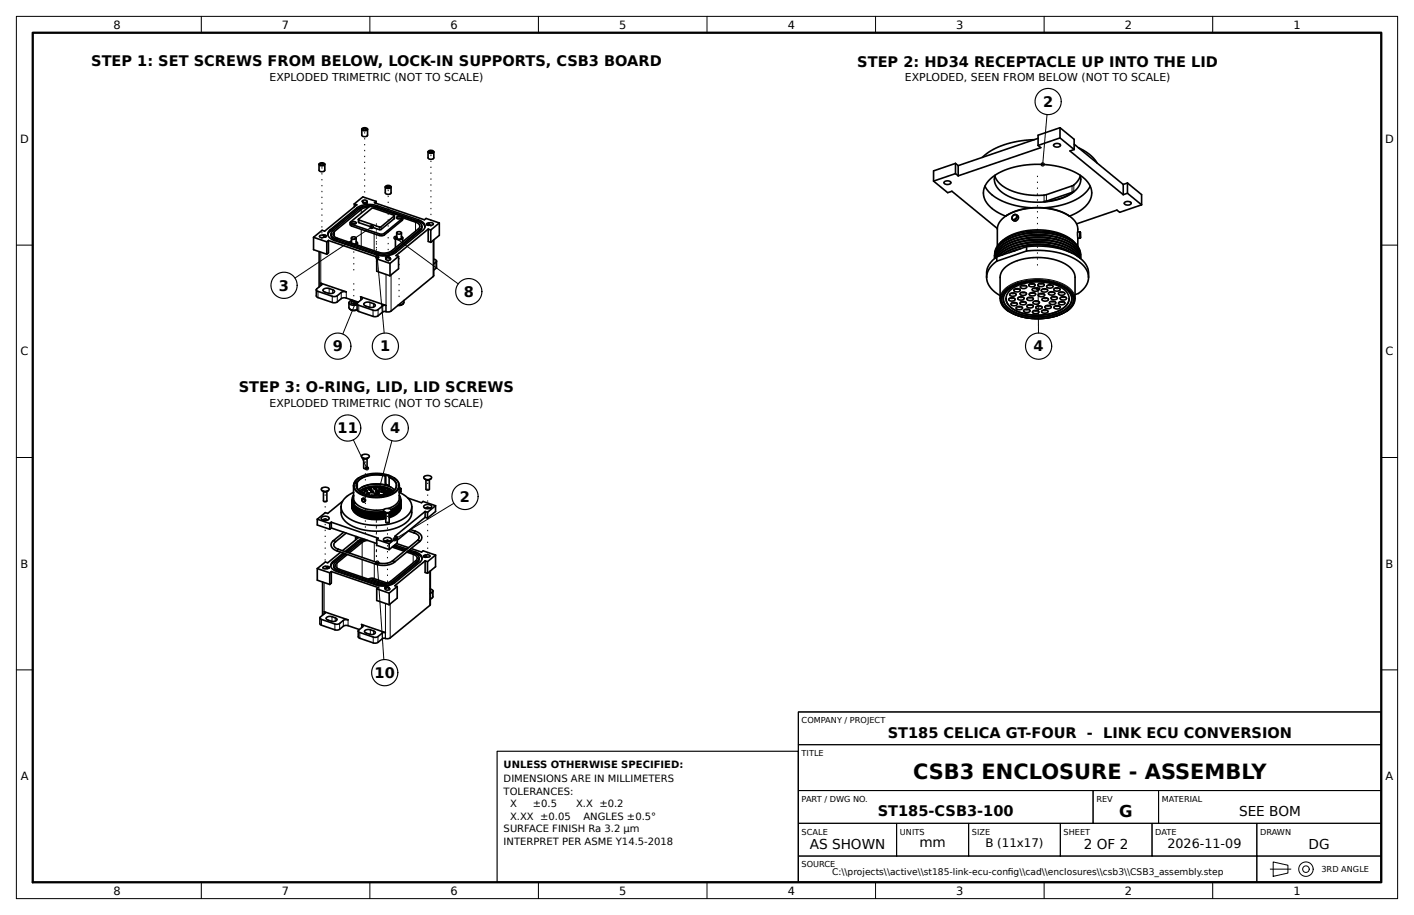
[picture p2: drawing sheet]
<svg xmlns="http://www.w3.org/2000/svg" width="432mm" height="279mm" viewBox="0 0 432 279" stroke-linecap="round" stroke-linejoin="round" font-family="sans-serif">
<g fill="none" stroke="#000" stroke-width=".5">
<path d="M110.5 39.5a1.06 1.06 0 0 0 1.7 0M110.5 39.5a1.06 1.06 0 0 1 1.7 0M110.5 39.5v1.8a1.06 1.06 0 0 0 1.7 0v-1.8M110.9 39.4a.41 .41 0 0 1 .5-.3 .41 .41 0 0 1 .3 .5l-.6 .1zM323.7 39l4.3 3.5v3.2M323.7 39l-6.7 2.3v3.1M323.7 39v3.1M97.4 50.2a1.06 1.06 0 0 0 1.8 0M97.4 50.2a1.06 1.06 0 0 1 1.8 0M97.4 50.2v1.8a1.06 1.06 0 0 0 1.8 0v-1.8M97.9 50.1a.41 .41 0 0 1 .5-.3 .41 .41 0 0 1 .2 .5l-.6 .1zM117.7 57.1a1.06 1.06 0 0 0 1.7 0"/>
<path d="M117.7 57.1a1.06 1.06 0 0 1 1.7 0M117.7 57.1v1.8a1.06 1.06 0 0 0 1.7 0v-1.8M118.1 57a.41 .41 0 0 1 .5-.2 .41 .41 0 0 1 .3 .4l-.6 .1zM130.7 46.4a1.06 1.06 0 0 0 1.8 0M130.7 46.4a1.06 1.06 0 0 1 1.8 0M130.7 46.4v1.8a1.06 1.06 0 0 0 1.8 0v-1.8M131.2 46.3a.41 .41 0 0 1 .5-.3 .41 .41 0 0 1 .2 .5l-.6 .1zM285.1 55.3l4.3 3.5 1.3-.4 13.9 11.4M288.4 55.5a1.23 1.23 0 0 1 2 .4 1.25 1.25 0 0 1-2.1-.2zM291.8 49.9l-6.7 2.3v3.1M291.8 49.9l.8 .7M291.8 53l-6.7 2.3"/>
<path d="M291.8 53l.8 .7M291.8 49.9v3.1M292.6 50.6v3.1M300.8 56.8a11.8 11.8 0 0 0 8.1 5.6l3.4 .8 2.7 .3M303.8 53.7a9.6 9.6 0 0 0 7.4 5.3l3.8 .6 4.2-.1 8.7-3a5.7 5.7 0 0 0 2-2.8M303.9 53.5a4.9 4.9 0 0 0 2.7 5.7 21.5 21.5 0 0 0 20.9-.3 4.8 4.8 0 0 0 2.3-5.4M315.8 42.7a23.7 23.7 0 0 0-15.2 4.8l-.6 .6M317 42.2l-24.4 8.4M317 44.4l.8 .7-25.2 8.6M321.9 44.1a1.23 1.23 0 0 1 1.9 .4 1.25 1.25 0 0 1-2.1-.2zM323.7 42.1l-6.7 2.3M323.7 42.1l4.3 3.6"/>
<path d="M328 44l15 12.3M328 45.7l-1.3 .4 16.3 13.3M329.3 45.1a12.3 12.3 0 0 1 5.7 4.7M332.9 56.8a13.3 13.3 0 0 1-9.3 6l-4.9 .7M343 56.3v3.1M344.3 55.9l-1.3 .4M344.3 55.9l4.3 3.5v3.1M344.3 59l-1.3 .4M344.3 59l4.3 3.5M344.3 55.9v3.1M95.7 72.5l4.1 1.4M95.7 72.5v3.7l4.1 1.4"/>
<path d="M97.4 76.8v10.8M98.6 71.8h-.5a.44 .44 0 0 0-.5 .5 .44 .44 0 0 0 .7 .3l.6-.2M98.6 71.8h.5a.39 .39 0 0 1 .6 .3 .39 .39 0 0 1-.7 .3h-.1M98.6 71.8l.1 .1M98.7 71.9l.6-.1 .3 .3M98.7 71.9l.3 .2-.1 .3M98.9 72.4h.1M99.6 72.1h.1M99.6 72.1l-.7 .3M99.8 73.9v3.7M100.3 73.4l-.5 .5M100.3 73.4l15.2 5.2-.5 .5"/>
<path d="M100.3 73.4v3.8l-.5 .4M100.6 70.3l8.4-6.8a7 7 0 0 1 6.1-.7l12.7 4.3a1.99 1.99 0 0 1 1.7 2.8l-8.6 7.2a7 7 0 0 1-6.1 .7l-12.7-4.4a1.99 1.99 0 0 1-1.7-2.8zM107.3 72.7a.87 .87 0 0 1 1.5 0M107.3 72.7a.87 .87 0 0 0 1.5 0M107.3 73.8l-.3 .3M107.3 72.7v1.5M107.4 67.9a.79 .79 0 0 1 1.3 .3 .76 .76 0 0 1-.8 .3 .76 .76 0 0 1-.5-.6zM107.5 68.3h1.1M108.2 62.3l.8 .2-9.9 8.1-.7-.3-2.7 2.2M108.2 62.3v.9M108.8 72.7v1.6l-.5 .3M108.8 73.8l.3 .4"/>
<path d="M109.1 74.2l-.4 .5M109.1 74.2v.6M110.9 61.8l.1 .1M111 61.9a.65 .65 0 0 0 1.1 0M111 61.9a.62 .62 0 0 0 1 0M111 61.8v.1M112 61.7l.1 .2M112 61.7l-1 .1M112 61.7a.67 .67 0 0 0-.6-.6 .67 .67 0 0 0-.7 .5l.2 .2M112 61.7l.1 .1a.65 .65 0 0 1-.6 .4 .65 .65 0 0 1-.6-.4M112 61.7h.1M112.5 63.3l.7-.3 .9 .1 13.1 4.4a1.95 1.95 0 0 1 1.6 1.6"/>
<path d="M112.5 63.3l-5.6 4.7M112.5 63.3l-2 .5-8.3 6.8a1.18 1.18 0 0 0-.4 1.4 1.18 1.18 0 0 0 1.2 .7l12.6 4.3a4.6 4.6 0 0 0 4-.4l8.1-6.7a1.18 1.18 0 0 0 .4-1.3 1.18 1.18 0 0 0-1.2-.8l-3.9-1.3M114.6 63.2a5.6 5.6 0 0 0-4.8 .6l-8.2 6.7-.5 1M114.9 61.5l-.5 .4 15.2 5.2 .5-.4 4.1 1.4M114.9 61.5l-4.1-1.4-2.6 2.2M114.9 61.5v.6M115 79.1l4.1 1.3M115 79.1v3.7l4.1 1.4M117.8 78.7a.65 .65 0 0 1 1.1 0M117.8 78.7l.1 .2M117.9 78.7v.2M117.9 78.9h.1"/>
<path d="M118.9 78.7l-1 .2M118.9 78.7l.1 .1M119 78.8a.6 .6 0 0 0-.6-.4 .6 .6 0 0 0-.6 .5h.1M119 78.8a.42 .42 0 0 1 .2 .6 .42 .42 0 0 1-.6 .1l-.7-.2v-.4M120.4 65.9v.9l-4.3 3.4-6.5-2.2-.1-1M120.4 65.9l-4.3 3.4-6.6-2.3M120.4 65.9l-6.6-2.4-4.3 3.5M120.8 72.6a1.34 1.34 0 0 0 2.2 0M120.8 72.6v3M121.1 71.1a.87 .87 0 0 1 1.5 0M121.1 71.1a.87 .87 0 0 0 1.5 0M121.1 71.1v1.5a.87 .87 0 0 0 1.5 0v-1.5"/>
<path d="M121.1 72.2l-.3 .4M121.2 66.3a.79 .79 0 0 1 1.3 .3 .76 .76 0 0 1-.7 .3 .76 .76 0 0 1-.6-.6zM121.3 66.7h1.1M121.7 78.3l-2.6 2.1M121.7 78.3v3.8l-2.6 2.1M122.5 66l.5 .5M122.6 72.2l.4 .4M123 66.5l-.2 .8-5.4 4.4-.7 .3-.9-.1-8.5-2.9-.3-.3-.1-.7M123 66.5l-5.6 4.7-.7 .3-.9-.1-8.4-2.9-.5-.5M123 72.6v1.2M128.8 69.1l-.5 1-8.2 6.7a5.6 5.6 0 0 1-4.8 .5l-12.6-4.3a1.95 1.95 0 0 1-1.6-1.5M128.8 69.1v.7l-.4 .6-8.3 6.8a5.6 5.6 0 0 1-4.8 .5l-12.6-4.3a1.95 1.95 0 0 1-1.6-1.5v-.4"/>
<path d="M129.8 69.3a2.71 2.71 0 0 0-2-1.8l-12.7-4.3a7.2 7.2 0 0 0-6.1 .7l-8.2 6.7-.7 1.1M130.3 68.5l.3 .3 .6-.1M130.3 68.5l.3 .2h.6M130.3 68.5h.1M130.8 70l-9.9 8 .8 .3M130.8 70l.7 .2M130.8 70v3.7l.7 .3M131 68.2l-.7 .3M131 68.2l-.1 .3 .3 .2M131 68.1a.39 .39 0 0 0-.6 .1 .39 .39 0 0 0 .1 .5h.8M131 68.1a.66 .66 0 0 1 .8-.2 .66 .66 0 0 1 .4 .7l-.9 .1M131 68.1v.1"/>
<path d="M131.2 68.7h.1M131.3 68.7h-.1M131.5 70.2v3.8M132.5 73.3l-.1 11-13 10.7-.7 .2h-.8M132.5 79.1l.6 .3 .2 .3M133.3 79.7v2l-.8 .8M133.3 79.7l-.8 .9M134.2 68.1l-2.7 2.1M134.2 68.1v3.8l-2.7 2.1M303.7 78.2v.3M303.7 78v.1M303.7 78v.2"/>
<path d="M303.8 78.9a8.7 8.7 0 0 1 6.5-5.3 21.4 21.4 0 0 1 17.3 1.8l1.6 1.7 .8 1.8a6.9 6.9 0 0 0-5.3-5.2 21.5 21.5 0 0 0-18.6 1.8l-1.7 1.8-.6 1.6M304.1 78.7a11.4 11.4 0 0 1 8.7-5.2 20 20 0 0 1 15.3 2.8l1 1.1 .7 1.4M304.2 78.6a12.7 12.7 0 0 1 9.8-5.1 18.4 18.4 0 0 1 14.4 3.4l1.3 1.8M304.4 78.4a6.3 6.3 0 0 0-3.1 5v1.3M304.4 79.8a6.3 6.3 0 0 0-3.1 4.9M304.4 78.4v1.4M304.7 78.3a12.7 12.7 0 0 1 8.5-4.1 19 19 0 0 1 15 3l1.1 1.2M305.7 73.9a5 5 0 0 0-1.9 3.7M307.1 66a9.6 9.6 0 0 1-6.7-6.1 6.7 6.7 0 0 1 4.2-6.9 27.4 27.4 0 0 1 25 .4 6.2 6.2 0 0 1 3.6 6.8 8.5 8.5 0 0 1-5.1 5.1l-1.5 .7M307.2 65.9a19.6 19.6 0 0 1 19.3 0M307.2 65.9a20.1 20.1 0 0 1 19.3 0M307.2 65.9a5.1 5.1 0 0 0-2.6 4.1v5.1"/>
<path d="M309.4 65.8a.64 .64 0 0 1 1-.1 .64 .64 0 0 1-.3 1.1 .64 .64 0 0 1-1 0 .64 .64 0 0 1 .3-1zM310.2 76.5l-.9 .2M310.4 65.6l.4 .3a1.03 1.03 0 0 1-.1 1.2 1.03 1.03 0 0 1-1.1 .3l-.4-.3M310.4 65.6a1.03 1.03 0 0 1 0 1.2 1.03 1.03 0 0 1-1.2 .3M310.4 65.6a1.03 1.03 0 0 0-1.1 .3 1.03 1.03 0 0 0-.1 1.2M311.8 75.9l-3.6 1.2M313.5 75.3a23.1 23.1 0 0 1 16.5 3.7 6.1 6.1 0 0 1 2.4 5.7M313.5 76.6a23.1 23.1 0 0 1 16.5 3.7 5.8 5.8 0 0 1 2.4 4.4M313.5 75.3l-9.1 3.1M313.5 76.6l-9.1 3.2M313.5 75.3v1.3M318.8 61.6l9.1-3.1a16.9 16.9 0 0 1-9.1 3.1z"/>
<path d="M320.7 74.9a23.4 23.4 0 0 0-7.3 0M320.7 71.9a23.4 23.4 0 0 0-7.3 0M320.7 71.2a23.4 23.4 0 0 0-7.3 0M320.7 73.4a23.4 23.4 0 0 0-7.3 0M320.7 74.1a23.4 23.4 0 0 0-7.3 0M320.7 72.6a23.4 23.4 0 0 0-7.3 .1M326.4 76.9a21.4 21.4 0 0 0-20.3 .9M326.5 65.9a5.1 5.1 0 0 1 2.6 4.9M327.5 77.3a21.1 21.1 0 0 0-21.3 .3l-.5 .4M327.8 73.7l1.4 1.7M327.8 73.7a20.1 20.1 0 0 0-16.6-2.5 13.9 13.9 0 0 0-5.5 2.7M327.8 73.7a18.3 18.3 0 0 0-15.5-3 13.2 13.2 0 0 0-6.6 3.2"/>
<path d="M329 78.2a12.1 12.1 0 0 0-8.2-3.9 19.5 19.5 0 0 0-15.3 3.3l-.6 .7M329.1 70.8v2M329.1 72.8v2.5M329.8 70.8v1.9M329.8 70.8h.1M329.8 70.8h-.7M329.8 70.8l.1 .1M329.8 72.7l-.7 .1M329.8 72.7h.1M329.9 70.9l.1 1.7M330 72.6l-.2 .1M330 77.9a6.5 6.5 0 0 0-4.8-5.3 21.7 21.7 0 0 0-18.9 1.4l-1 .9a4.8 4.8 0 0 0-1.6 3.3"/>
<path d="M330 78.6a5.6 5.6 0 0 0-3.7-4.7 21.6 21.6 0 0 0-19.9 .8 5.3 5.3 0 0 0-2.7 4.1M330 78.6a5.4 5.4 0 0 0-3.7-4.9 21.5 21.5 0 0 0-20 .9 5.1 5.1 0 0 0-2.6 4.3M330 77.9a6.1 6.1 0 0 0-4.3-5.3 21.6 21.6 0 0 0-19.4 1.2l-1 .9a4.8 4.8 0 0 0-1.6 3.3M330 77.9v.2M330 78.6v.3M343.4 61.8a1.23 1.23 0 0 1 2 .4 1.25 1.25 0 0 1-2.1-.2zM348.6 62.5l-6.7 2.3-.8-.6-12.3 4.2M96.6 88.5v1.9l.2 .3 4.7 1.7 1.2-.1 1.6-1.2 .8-.2 4.3 1.4M98 86.5l7.7 2.6h-1.2l-1.6 1.3-.8 .2-5-1.6-.5-.6 1.6-1.4 .1-.3zM98.8 88.3l1.1-.3 1.7 .5a.59 .59 0 0 1 .5 .7 .59 .59 0 0 1-.7 .4h-1l-1.4-.5-.4-.4zM106.6 92.4v1.6l.3 .4M106.6 92.4a1.76 1.76 0 0 0 2.4 .6"/>
<path d="M106.9 94.4a2.46 2.46 0 0 0 2.1 .1l-1 .4zM107.3 92.2v.5M107.7 91.7l-.8 .3-.3 .4M108.1 92l.7 .2v.5l-.8 .2-.7-.2v-.5M108.1 92l-.8 .2M108.1 92v.9M109 92.7v1.9l.3 .4 4.6 1.6h1.3l1.8-1.4h.9M110.1 90.6l7.8 2.7h-.9l-1.6 1.3-.9 .2-4.9-1.6-.5-.2v-.4l1.5-1.4zM111.3 92.6l1.1-.4 1.6 .5a.59 .59 0 0 1 .6 .7 .59 .59 0 0 1-.8 .5l-.9-.1-1.5-.5-.3-.3zM117.9 95.2h.1M119.1 80.4v3.8M123 92.8l-1.3 .3"/>
<path d="M123 92.8l-.7 .4-.8 .1M123.3 91.8v.7l-.3 .3M301.3 84.7a6.9 6.9 0 0 0 4.1 5.6M306.4 91.3a5.8 5.8 0 0 1 4.8-4.6 16.7 16.7 0 0 1 14.6 1.9 3.7 3.7 0 0 1 1.5 2.7M306.4 91.3a5.6 5.6 0 0 0 4.3 4.4 16.9 16.9 0 0 0 15-1.6 4 4 0 0 0 1.6-2.8M307.2 91.2a5.4 5.4 0 0 0 4.5 4.3 17.2 17.2 0 0 0 10.4 0M307.2 91.2a5.4 5.4 0 0 1 4.4-4.3 15.3 15.3 0 0 1 13.5 1.7 3.4 3.4 0 0 1-.8 5.8l-2.2 1.1M307.2 91.2a5.4 5.4 0 0 0 4.5 4.2 17.2 17.2 0 0 0 10.4 0M308 95.1a4.8 4.8 0 0 1-2.6-4v-6.4a6 6 0 0 1 4.7-4.9 18.7 18.7 0 0 1 16.2 1.5 4.2 4.2 0 0 1 2 3.4v6.4a4.8 4.8 0 0 1-2.6 4M308.1 91.2a1.07 1.07 0 0 1 1.8 .4 1.07 1.07 0 0 1-1.8-.3zM308.4 89.7a1.07 1.07 0 0 1 1.8 .4 1.07 1.07 0 0 1-1.8-.3zM308.8 92.6a1.07 1.07 0 0 1 1.8 .4 1.07 1.07 0 0 1-1.8-.3z"/>
<path d="M309.7 88.4a1.07 1.07 0 0 1 1.8 .4 1.07 1.07 0 0 1-1.9-.3zM310.4 93.8a1.07 1.07 0 0 1 1.8 .4 1.07 1.07 0 0 1-1.9-.3zM310.9 90.9a1.07 1.07 0 0 1 1.8 .4 1.07 1.07 0 0 1-1.9-.3zM311.6 92.3a1.07 1.07 0 0 1 1.8 .4 1.07 1.07 0 0 1-1.9-.3zM311.6 89.5a1.07 1.07 0 0 1 1.8 .4 1.07 1.07 0 0 1-1.9-.4zM311.7 87.4a1.07 1.07 0 0 1 1.8 .4 1.07 1.07 0 0 1-1.9-.3zM312.7 94.7a1.07 1.07 0 0 1 1.8 .4 1.07 1.07 0 0 1-1.9-.4zM313.7 93.3a1.07 1.07 0 0 1 1.8 .4 1.07 1.07 0 0 1-1.9-.3zM313.7 91a1.07 1.07 0 0 1 1.8 .4 1.07 1.07 0 0 1-1.9-.3zM314.3 86.8a1.07 1.07 0 0 1 1.8 .4 1.07 1.07 0 0 1-1.9-.3zM314.4 89.6a1.07 1.07 0 0 1 1.8 .4 1.07 1.07 0 0 1-1.8-.3zM315.3 88.2a1.07 1.07 0 0 1 1.8 .4 1.07 1.07 0 0 1-1.8-.3z"/>
<path d="M315.4 95a1.07 1.07 0 0 1 1.8 .4 1.07 1.07 0 0 1-1.9-.3zM315.6 92.1a1.07 1.07 0 0 1 1.8 .4 1.07 1.07 0 0 1-1.9-.3zM316.4 93.7a1.07 1.07 0 0 1 1.8 .4 1.07 1.07 0 0 1-1.9-.4zM317.1 86.8a1.07 1.07 0 0 1 1.8 .4 1.07 1.07 0 0 1-1.9-.4zM317.2 89.8a1.07 1.07 0 0 1 1.8 .5 1.07 1.07 0 0 1-1.9-.4zM318.1 88.4a1.07 1.07 0 0 1 1.8 .4 1.07 1.07 0 0 1-1.9-.3zM318.2 94.9a1.07 1.07 0 0 1 1.8 .4 1.07 1.07 0 0 1-1.9-.3zM318.3 91.2a1.07 1.07 0 0 1 1.8 .4 1.07 1.07 0 0 1-1.9-.3zM319.2 93.5a1.07 1.07 0 0 1 1.8 .4 1.07 1.07 0 0 1-1.9-.3zM319.7 87.2a1.07 1.07 0 0 1 1.8 .4 1.07 1.07 0 0 1-1.8-.3zM320.3 89.4a1.07 1.07 0 0 1 1.8 .4 1.07 1.07 0 0 1-1.9-.4zM320.6 92.2a1.07 1.07 0 0 1 1.8 .4 1.07 1.07 0 0 1-1.9-.3z"/>
<path d="M321 90.8a1.07 1.07 0 0 1 1.8 .4 1.07 1.07 0 0 1-1.8-.3zM321.9 88.2a1.07 1.07 0 0 1 1.8 .4 1.07 1.07 0 0 1-1.9-.4zM322 93.6a1.07 1.07 0 0 1 1.8 .4 1.07 1.07 0 0 1-1.9-.3zM323.3 89.4a1.07 1.07 0 0 1 1.8 .4 1.07 1.07 0 0 1-1.8-.3zM323.4 92.3a1.07 1.07 0 0 1 1.8 .4 1.07 1.07 0 0 1-1.9-.3zM323.8 90.9a1.07 1.07 0 0 1 1.8 .4 1.07 1.07 0 0 1-1.8-.4zM332.4 84.7a6.3 6.3 0 0 1-3.1 4.9l-1 .4M110.6 139.7l1 .5 .9-.5M110.6 139.7a.56 .56 0 0 1-.1-.7 .56 .56 0 0 1 .6-.3 1.1 1.1 0 0 1 1.7 .7l-.3 .3M110.6 139.7a1.96 1.96 0 0 0 1.9 0M96.9 158.5v1.8l3.8 1.3M96.9 158.5l3.8 1.3"/>
<path d="M98.2 158a1.47 1.47 0 0 1 2.3 .4 1.45 1.45 0 0 1-2.4-.2zM98.4 149.8l.9 .5 .9-.5M98.4 149.8a.56 .56 0 0 1-.2-.7 .56 .56 0 0 1 .6-.3 1.1 1.1 0 0 1 1.7 .7l-.3 .3M98.4 149.8a1.96 1.96 0 0 0 1.8 0M98.7 158.8a.73 .73 0 0 1 1.2 0M98.7 158.8h.1M98.8 150.1v2.8a.63 .63 0 0 0 1 0v-2.8M99.9 158.8h.1M100.7 159.8v1.8M101.2 159.5v1.7M101.2 159.5l14.3 4.8-.5 .4M101.2 159.5l-.5 .3"/>
<path d="M104.2 154.7a6 6 0 0 0 4.8 4.8 17.3 17.3 0 0 0 15.2-1.9l1.2-1.5 .3-1.4M104.2 154.7v1.8a6 6 0 0 0 4.8 4.7 17.3 17.3 0 0 0 15.2-1.8l.9-1 .5-1.1 .1-2.6M104.6 153.1l-4.5 3.7-.8-.3-2.4 2M107.5 155v.2M107.5 153.3a4.2 4.2 0 0 0 3.7 3.3l3.5 .5 3.1-.3M107.5 154.2a4.2 4.2 0 0 0 3.7 3.4l3.5 .5 3.1-.4M107.5 153.7a4.2 4.2 0 0 0 3.7 3.3l3.5 .5 3.1-.3M107.5 153.3a3.9 3.9 0 0 0 3.3 3.3 13.4 13.4 0 0 0 7 .3M107.5 152.9a4.2 4.2 0 0 0 3.6 3.4l3.5 .5 3.1-.3M107.5 154.6a3.9 3.9 0 0 0 3.3 3.3 13.4 13.4 0 0 0 7 .3M107.5 153.8a3.9 3.9 0 0 0 3.3 3.2 13.4 13.4 0 0 0 7 .3M107.5 154.2h.1"/>
<path d="M107.5 154.3a3.8 3.8 0 0 0 3.4 3.7 13.3 13.3 0 0 0 6.9 .4M107.5 154.4a3.8 3.8 0 0 0 3.3 3.4 13.4 13.4 0 0 0 7 .3M107.5 154a3.8 3.8 0 0 0 3.3 3.3 13.4 13.4 0 0 0 7 .3M107.5 153.1v.2M107.5 154.8v.2M107.5 152.6a3.7 3.7 0 0 0 3.2 3.4 13.3 13.3 0 0 0 6.9 .4M107.8 152.5l.6 1.3M107.9 150.4h.1a5.4 5.4 0 0 0-3.8 4.3M108 148.3a4.6 4.6 0 0 0 4.3 3.4 10 10 0 0 0 9.1-2l.5-1.4M108 151.4a2.23 2.23 0 0 0 .4 2.4M108 151.3a2.08 2.08 0 0 0 .4 2.5M108 151.2a2.57 2.57 0 0 0 1.3 3.8 12 12 0 0 0 7.9 1.2 13.1 13.1 0 0 1-5.1-.1"/>
<path d="M108 148.3v3.8a4.7 4.7 0 0 0 4.4 3.4l2.4 .3 2.5-.2M108.7 147.2l-.1 .4h.3M108.7 147.2v.4M108.7 147.2l.3 .1M108.9 147.6a3.2 3.2 0 0 0 3 3.4l2.1 .4a10.8 10.8 0 0 0 4.4-.5l.7-.1-.2-.1M108.9 147.6l.1 .1M109 147.7a1.99 1.99 0 0 0 1.3 2.4 8.1 8.1 0 0 1 6.4-1.2M109 147.7v1.1M109 147.3l.1 .1M109.1 147.4v1.7M109.6 145.9a11.2 11.2 0 0 1 10.7 0M109.6 145.9a2.5 2.5 0 0 0-1.5 2.4 2.5 2.5 0 0 0 1.7 2.3 10.6 10.6 0 0 0 11.3-.9 2.35 2.35 0 0 0-.8-3.8"/>
<path d="M109.6 145.9a3 3 0 0 0-1.6 2.4M110.5 148.8a10.9 10.9 0 0 1 8.9 0M110.6 152.3l.2-.1a.58 .58 0 0 1 .7 .1 .58 .58 0 0 1 0 .7l-.2 .2M110.6 152.3a.58 .58 0 0 1 .7 .2 .58 .58 0 0 1 0 .7M110.6 152.3a.6 .6 0 0 0 .4 .9M110.6 150.4v.1M110.7 150.4h.4M110.7 150.4h-.1M110.7 150.4l-.1 .1M110.7 150.5l.4-.1-.3 .2M111.1 140v2.9a.63 .63 0 0 0 1 0v-2.9M111.1 150.4l.2 .4"/>
<path d="M111.1 150.4l-.2 .2M111.3 150.8h-.1M111.3 153.2h-.3M111.4 149.8h.1M111.6 149.7h.4M111.6 149.7h-.1M111.6 149.7l-.2 .1M111.6 149.7l.4 .1zM112 149.7a.32 .32 0 0 1 .1 .5 .32 .32 0 0 1-.5 0l-.2-.4M112 149.7l-.2 .2-.3-.2M112.1 150.6v.1M112.2 150.6h.5"/>
<path d="M112.2 150.6h.1M112.2 150.6l-.1 .1M112.3 150.6h.3zM112.7 150.6a.32 .32 0 0 1 .1 .5 .32 .32 0 0 1-.5-.1l-.3-.2 .1-.1M112.7 150.6l-.2 .2-.3-.2M112.7 149.3h.1M112.9 149.2h.4M112.9 149.2h-.1M112.9 149.2l-.2 .1M112.9 149.3h.4zM113.3 150.1h.1M113.3 149.2a.32 .32 0 0 1 .1 .5 .32 .32 0 0 1-.5 0l-.2-.4"/>
<path d="M113.3 149.2l-.2 .3-.3-.3M113.4 151.3h.1M113.4 150h.5M113.4 150h.1M113.4 150l-.1 .1M113.4 151.3h.5M113.5 150l.3 .1zM113.5 151.3l.4 .1M113.5 151.3h.1M113.9 150a.32 .32 0 0 1 .1 .5 .32 .32 0 0 1-.5 0l-.2-.4M113.9 150l-.2 .2-.3-.2M113.9 151.3v.1"/>
<path d="M113.9 151.3l.1 .1M114.3 149.1h.1M114.4 150.7l-.1 .1M114.4 149h.5M114.4 149h.1M114.4 149l-.1 .1M114.5 149.1h.3zM114.5 150.7l.2 .2 .2-.2M114.5 150.7h.4M114.5 150.7l-.2 .1M114.5 150.7l.4 .1zM114.8 149.9h.1"/>
<path d="M114.9 149a.32 .32 0 0 1 .1 .5 .32 .32 0 0 1-.5 0l-.3-.2 .1-.2M114.9 149l-.2 .3-.3-.3M114.9 150.8h.1M114.9 150.7a.32 .32 0 0 1 .2 .5 .32 .32 0 0 1-.6-.1l-.2-.3M115 149.8h.4M115 149.8h.1M115 149.8l-.2 .1M115 149.8l.4 .1zM115.2 150.6v.1M115.2 150.7h.1M115.2 150.6h.1M115.2 150.7l.1 .1"/>
<path d="M115.3 150.6v.2M115.3 150.6v.1M115.3 150.6h.1M115.3 150.7h.1M115.3 150.8h.1M115.3 150.6h-.1M115.3 150.6l.1 .2M115.4 150.7h.1M115.4 150.8h.1M115.4 150.7h-.1M115.4 150.6h-.1M115.4 150.6h.1"/>
<path d="M115.4 150.6v.2M115.4 150.6h.2M115.4 149.8a.32 .32 0 0 1 .1 .5 .32 .32 0 0 1-.5 0l-.2-.2v-.2M115.4 149.8l-.1 .2-.3-.2M115.4 150.7l.1 .1M115.5 150.7h.1M115.5 150.6v.1M115.5 150.8h-.1M115.5 150.6h.1M115.6 150.5v.1M115.6 150.5l-.3 .1M115.8 149.2h.1"/>
<path d="M115.9 149.2h-.1M115.9 151.3l-.1 .1M115.9 151.3h.1M116 149.1h.4M116 149.1h.1M116 149.1l-.2 .1M116 149.1l.4 .1zM116 151.2h.5M116 151.2v.2M116 151.2l-.1 .1M116.4 150h.1M116.4 149.1l-.1 .2-.3-.2"/>
<path d="M116.4 149.1l.2 .1M116.5 151.3l-.3-.1-.1 .2M116.5 151.2l.1 .1M116.5 149l.1 .1M116.5 149l.2 .1M116.5 149h.1M116.5 149.9l.2 .2 .3-.2M116.5 149.9h.5M116.5 149.9l-.1 .1M116.6 149.1v.1M116.6 149.1h.1M116.6 149.2a.37 .37 0 0 1-.4 .4 .37 .37 0 0 1-.4-.4"/>
<path d="M116.6 149h.1M116.6 149v.2M116.6 149h-.1M116.6 149v.1M116.6 149.2h.1M116.6 149.9v.1M116.6 151.3h.1M116.6 149.1l.1 .1M116.6 149.9l.4 .1zM116.7 148.9h.1M116.7 148.9l.1 .1M116.7 149.2h.1"/>
<path d="M116.7 149h.1M116.7 149.1h.1M116.8 149h.1M116.8 148.9h.1M116.8 148.9h-.1M116.8 148.9l-.1 .3M116.8 149.2h-.1M116.8 149.1h-.1M116.8 149v.1M116.8 149.2h.1M116.8 148.9v.3M116.8 149v.2"/>
<path d="M116.8 149.1v.1M116.8 149.1h.1M116.8 149.1l.1 .1M116.9 149.1l.2 .1M116.9 151.2h.1M116.9 149.2v.1M116.9 148.9v.1M116.9 148.9v.4M116.9 149h.1M116.9 149h-.1M116.9 149.1h-.1M116.9 157.9l-2.1 .2-2-.2"/>
<path d="M116.9 157.5l-2.1 .2-2-.2M116.9 156.7l-2.1 .1-2-.1M116.9 157.1l-2.1 .1-2-.1M116.9 158.3l-2.1 .2-2-.2M116.9 149.1h.1M116.9 149.3h.1M116.9 149.2h.1M116.9 158.3h.1M116.9 149v.1M117 149.2h.1M117 149.3h.1M117 149.2v.1"/>
<path d="M117 149.9a.32 .32 0 0 1 .1 .5 .32 .32 0 0 1-.5-.1l-.2-.3M117 151.1h.1M117 149l.1 .1M117 149.1h.1M117 151.1l-.1 .1M117 149h.1M117 149l.1 .3M117.1 149.2h.1M117.1 149.1h.1M117.1 149.2h-.1M117.1 149.3h-.1M117.1 149h-.1"/>
<path d="M117.1 149v.3M117.1 149.1v.1M117.1 149.3h.1M117.1 149h.1M117.1 151.1l-.1 .1M117.1 151.1l-.2 .1M117.2 149.1h-.1M117.2 149.9v.1M117.2 149.9h.1M117.2 149.1h.1M117.2 149.1v.1M117.2 149.2h.1"/>
<path d="M117.2 150.7h.1M117.2 149v.1M117.3 150.6h.5M117.3 150.6h.1M117.3 150.6l-.1 .1M117.3 149.9v.1M117.3 149.9h.1M117.3 150h.1M117.4 149.9h-.1M117.4 150h.1M117.4 149.9h.1M117.4 149.7l-.2 .2"/>
<path d="M117.4 156.3l.9 .4 1-.4M117.4 156.3a.56 .56 0 0 1-.2-.7 .56 .56 0 0 1 .7-.3 1.1 1.1 0 0 1 1.6 .7l-.2 .3M117.4 156.3a1.96 1.96 0 0 0 1.9 0M117.4 150.6l.4 .1zM117.4 149.7l-.1 .1M117.4 149.7h.1M117.4 149.8l-.2 .2M117.4 149.7v.3M117.5 149.8h-.1M117.5 150h.1M117.5 149.9h.1M117.5 149.8h.1"/>
<path d="M117.5 149.8l-.1 .1M117.5 149.8v.2M117.5 149.8l.2 .1M117.6 149.9h.1M117.6 149.8h.1M117.6 149.8h-.2M117.6 149.8v.2M117.6 150h-.1M117.6 150h.1M117.6 149.9v.1M117.6 148.1a9.1 9.1 0 0 0-8.2 1.5M117.6 145.3v2.8"/>
<path d="M117.6 145.3a8.6 8.6 0 0 0-8.4 1.9l-.1 .2M117.6 149.8v.1M117.7 149.8h.1M117.7 149.8v.1M117.7 145.2a8.7 8.7 0 0 0-8.6 1.9l-.1 .2M117.7 145.2l-.1 .1M117.7 149.8l-.1 .2M117.7 149.9h.1M117.8 150.6a.32 .32 0 0 1 .1 .5 .32 .32 0 0 1-.5 0l-.2-.4M117.8 150.6l-.2 .2-.3-.2M117.8 147.9l1 .3M117.8 145.1l1.2 .4-.1 .1"/>
<path d="M117.8 147.9l-.2 .2M117.8 145.1l-.1 .1M117.8 145.1v2.8M118 149.9h.1M118.1 150.6v.1M118.1 150.7h.1M118.1 150.5v.1M118.1 150.6h.1M118.1 149.8h.5M118.1 149.8h.1M118.1 149.8l-.1 .1M118.2 150.6h-.1"/>
<path d="M118.2 150.7h.1M118.2 150.5l-.1 .1M118.2 150.5h-.1M118.2 150.6h.1M118.2 149.9h.3zM118.2 150.5v.2M118.2 150.5h.1M118.2 150.4v.1M118.2 149l1.9 1M118.2 149a9.5 9.5 0 0 0-8.4 1M118.2 150.5l.2 .1M118.2 149l-2.6-.5a9.1 9.1 0 0 0-5.5 1.3"/>
<path d="M118.2 149l1.6 .7M118.3 150.4h.1M118.3 150.5h-.1M118.3 150.6h-.2M118.3 150.6h.1M118.3 150.5v.2M118.3 150.7h.1M118.3 150.6v.1M118.3 150.5h.1M118.3 150.4l.1 .1M118.4 150.5h.1M118.4 150.6l-.1 .1"/>
<path d="M118.4 150.5v.1M118.6 149.8a.32 .32 0 0 1 .1 .5 .32 .32 0 0 1-.5 0l-.2-.4M118.6 149.8l-.2 .3-.3-.3M118.8 150.7v.2M118.8 150.6v.1M118.8 145.8v2.7l1.7 1.1M118.8 145.8a2.49 2.49 0 0 1 2 3.4l-.4 .5a.82 .82 0 0 1-.7 .4 .82 .82 0 0 1-.8-.4l-2-.8M118.8 157.3a4.3 4.3 0 0 0 3.6-3.3v-.1a3.5 3.5 0 0 1-2.8 3.2l-.8 .3M118.9 150.7v.2M118.9 145.6a2.52 2.52 0 0 1 1.9 3.6l-.8 .9-1.1 .6M118.9 145.6l-.1 .2M118.9 150.6v.1"/>
<path d="M118.9 150.6l-.1 .1M118.9 150.7h.1M119 150h.4M119 150.6h-.1M119 150.1l.1 .1M119 150.1v.1M119 149.9l-.1 .2M119.1 150.2h.1M119.1 150l-.2 .1M119.2 150.5l-.2 .1M119.2 150l.1 .1M119.2 150h.2"/>
<path d="M119.2 149.9l-.3 .2M119.2 150.5l-.3 .1M119.4 150v.1M119.4 150.1l-.3 .1M119.4 150l-.4 .1M120.3 145.9a3 3 0 0 1 1.6 2.4M121.9 150.2h.4M121.9 149.1v1.1M121.9 149.1h.1M121.9 149.1h.4M121.9 150.4a5.1 5.1 0 0 1 3.8 4.2v.1M121.9 151.3a2.81 2.81 0 0 1-1.7 3.9l-.8 .4"/>
<path d="M121.9 150.2v1.9a3.6 3.6 0 0 1-3 3l-.4 .2M121.9 151.3l.5 1.4M121.9 148.3v.8M122.3 150.2h.1M122.3 149.1v1.1M122.3 149.1h.1M122.3 149.1l.1 .1M122.4 150.2h-.1M122.4 149.2v1M122.4 154.2v.1M122.4 154.6v.1M122.4 155v.1"/>
<path d="M122.4 152.9v.2M122.4 154.7l-.1 .7M122.4 154.3a3.2 3.2 0 0 1-2.4 3.3l-1.2 .5M122.4 154.4a4.2 4.2 0 0 1-3.6 3.5M122.4 153.1v.1M122.4 154.3a4.3 4.3 0 0 1-3.6 3.5M122.4 152.7a3.8 3.8 0 0 1-2.9 3.2M122.4 153.2a3.8 3.8 0 0 1-3.2 3.3l-.4 .1v2.8a.63 .63 0 0 1-1 0v-2.8M122.4 154.7l-.5 1.6M122.4 153.5a3.8 3.8 0 0 1-3.2 3.3l-.4 .1M122.4 152.7a3.9 3.9 0 0 1-2.9 3.1M122.4 153.1a4.1 4.1 0 0 1-3.4 3.3"/>
<path d="M122.4 153.6a3.8 3.8 0 0 1-3.2 3.3l-.4 .1M124.5 152.1l4.2 1.4 .5-.4 3.8 1.3M129.5 154.4a1.47 1.47 0 0 1 2.3 .4 1.45 1.45 0 0 1-2.4-.2zM129.7 146.2l.9 .5 .9-.5M129.7 146.2a.56 .56 0 0 1-.2-.7 .56 .56 0 0 1 .6-.3 1.1 1.1 0 0 1 1.7 .7l-.3 .3M129.7 146.2a1.96 1.96 0 0 0 1.8 0M129.8 156.2v1.8M129.8 156.2l-9.2 7.6 .7 .2M129.8 156.2l.8 .2M129.8 158l-8.5 6.9M129.8 158l.8 .2M130 155.3a.68 .68 0 0 1 1.2 0"/>
<path d="M130.1 146.5v2.9a.63 .63 0 0 0 1 0v-2.9M130.6 156.4v1.8M133 154.4v1.8l-2.4 2M133 154.4l-2.4 2M96.9 173.6l3.8 1.3M96.9 173.6v3.6l3.8 1.3M98.5 177.7v10.2M99.6 173h-.5a.41 .41 0 0 0-.5 .5 .41 .41 0 0 0 .7 .2l.5-.1M99.6 173h.4a.36 .36 0 0 1 .6 .3 .36 .36 0 0 1-.6 .3h-.2M99.6 173l.1 .1M99.7 173h.5l.3 .3M99.7 173l.3 .3-.1 .2"/>
<path d="M99.7 173v.1M99.8 173.6h.1M99.9 173.6h.1M99.9 173.5v.1M100.5 173.3h.1M100.5 173.3l-.6 .3M100.5 173.3l-.6 .2M100.7 174.9v3.6M101.2 174.5l-.5 .4M101.2 174.5l14.3 4.9-.5 .4M101.2 174.5v3.6l-.5 .4M101.2 161.2l-.5 .4"/>
<path d="M101.2 161.2l13.8 4.8M101.8 165.1l.4 .1 .2 .3M101.8 165.1a1.68 1.68 0 0 0-.6 1.8 1.68 1.68 0 0 0 1.5 1.2l.3 .2M102.4 165.5a1.22 1.22 0 0 0-.4 1.4 1.22 1.22 0 0 0 1.2 .8h.2M103 168.3l11.9 4M103.4 167.7l-.4 .6M103.4 167.7l11.8 4.1M104 168.6l-3.9 3.3-.8-.3-2.4 2M104.9 162.5l-3.1 2.6M105.2 169l-3.7 3-.5 .9M105.6 169.1l-3.3 2.7-.4 .9M105.7 162.8l-3.3 2.7"/>
<path d="M108.6 164l.7 .3-4.7 3.9M108.6 164v.9M108.8 163.8l-.2 .2M110.7 164.5l-1.2 .6-4.1 3.3M111.4 164.7l-1.9 .7-3.8 3.1M111.6 164.8l-1.4 .5-4.1 3.4M112.2 165l-1.5 .5-4.1 3.4M112.6 176.9l.5-.3h.8l4.3 1.4M113.5 177.2l.5-.1 3.2 1M115 164.7v1.8l3.8 1.3M115 179.8v3.6l3.8 1.3M115 179.8l3.8 1.3"/>
<path d="M115 164.7l3.8 1.3M115.2 171.8l-.3 .5M117.2 164.5a1.47 1.47 0 0 1 2.3 .4 1.45 1.45 0 0 1-2.4-.2zM117.7 179.5l.1 .2M117.7 179.5a.61 .61 0 0 1 1 0M117.7 179.5l.1 .1M117.7 165.3a.68 .68 0 0 1 1.2 0M117.8 179.6v.1M118.7 179.5l-.9 .1M118.7 179.5h.1M118.8 179.5a.53 .53 0 0 0-.6-.4 .53 .53 0 0 0-.5 .6M118.8 179.5a.39 .39 0 0 1 .1 .6 .39 .39 0 0 1-.6 .1l-.5-.1-.1-.4"/>
<path d="M118.8 166v1.8M119.8 167.1l3.7 1.2M119.8 171.3l.5 .1 .2 .3M119.8 171.3a5.4 5.4 0 0 1-4.6 .5M120.1 166.8l3.7 1.3M120.2 166.7l3.7 1.2M120.5 171.7a6.3 6.3 0 0 1-5.6 .6M120.6 166.4l3.7 1.2M121.1 166l3.7 1.2M121.3 179.1l-2.5 2M121.3 164v1.8l-2.5 2M121.3 179.1v3.5l-2.5 2.1"/>
<path d="M121.3 164l-2.5 2M124.2 168.6l2 .6a1.11 1.11 0 0 1 1.1 .7 1.11 1.11 0 0 1-.3 1.3l-7.7 6.3a4.3 4.3 0 0 1-3.7 .4l-11.9-4a1.11 1.11 0 0 1-1.1-.7 1.11 1.11 0 0 1 .3-1.3l3.2-2.6M124.5 168.3l2 .7a1.83 1.83 0 0 1 1.5 1.4M124.7 168.2l2.3 .8a2.55 2.55 0 0 1 1.9 1.6M124.7 162.1l1.8 .7M125 167.9l2 .7a1.87 1.87 0 0 1 1.6 2.6l-8 6.7a6.6 6.6 0 0 1-5.8 .7l-11.9-4.1a1.87 1.87 0 0 1-1.6-2.6l3.5-3M125.3 161.7l1.6 .5M125.5 167.5l3.2 1.1 .5-.4 3.8 1.3M126.5 162.8a1.31 1.31 0 0 1 1.3 .7 1.31 1.31 0 0 1-.2 1.4l-.1 .1M126.9 162.2l-.4 .6M126.9 162.2a1.91 1.91 0 0 1 1.7 2.6l-.5 .6M127.5 165l.5 .1 .1 .3"/>
<path d="M127.5 165l-7.7 6.3M128 170.4l-.5 1-7.7 6.3a5.3 5.3 0 0 1-4.5 .5l-11.9-4.1a1.83 1.83 0 0 1-1.5-1.4M128 170.4v.7l-.4 .6-7.8 6.4a5.3 5.3 0 0 1-4.5 .5l-11.9-4.1a1.83 1.83 0 0 1-1.5-1.4v-.4M128.1 165.4l-7.6 6.3M129.4 169.9l.3 .2h.5M129.4 169.8l.3 .3h.5M129.4 169.9h.1M129.8 171.3l.8 .2M129.8 171.3l-9.2 7.5 .7 .3M129.8 171.3v3.5l.8 .3M130 169.6l-.6 .2M130 169.6l-.1 .3 .3 .2"/>
<path d="M130.1 169.5a.37 .37 0 0 0-.6 .1 .37 .37 0 0 0 .1 .5h.7M130.1 169.5a.62 .62 0 0 1 .7-.2 .62 .62 0 0 1 .4 .7l-.9 .1M130.1 169.5l-.1 .1M130.2 170.1h.1M130.3 170.1h-.1M130.6 171.5v3.6M131.4 174.4v10.2l-.2 .3-12.1 9.9-.8 .2-1.4-.1-1.8 1.4-.9 .1-4.5-1.6-.3-.3v-1.8M131.4 179.9l.8 .5M133 169.5l-2.4 2M133 169.5v3.5l-2.4 2.1M97.7 188.7v1.8l.2 .3 4.4 1.5h1.1l1.6-1.2 .7-.1 4 1.2M99 186.8l7.3 2.5h-1.2l-1.5 1.2-.7 .1-4.7-1.5-.5-.5 1.5-1.4z"/>
<path d="M99.8 188.5l1-.3 1.6 .5a.56 .56 0 0 1 .5 .6 .56 .56 0 0 1-.7 .4h-.9l-1.4-.5-.3-.3zM110.4 190.7l7.3 2.5h-.9l-1.4 1.2-.8 .2-4.7-1.5-.4-.2-.1-.4 1.5-1.3zM111.5 192.5l1-.3 1.6 .4a.56 .56 0 0 1 .5 .7 .56 .56 0 0 1-.7 .4h-.9l-1.4-.5-.3-.3zM118.8 181.1v3.6M132.2 180.4v1.9l-.8 .7M132.2 180.4l-.8 .9"/>
<circle cx="110.9" cy="152.8" r=".43"/>
</g>
<g fill="none" stroke="#000" stroke-width=".31">
<path d="M5 5h421.8v269.4h-421.8zM61.5 5v5M112.9 5v5M164.4 5v5M215.9 5v5M267.4 5v5M318.9 5v5M370.3 5v5M319.7 35l-1.3 15.2M318.8 59.6v2M319.5 59.4v2M327.4 56.8v1.9"/>
<path d="M327.9 56.5v2M5 74.8h5M98 77v10.2M100.8 70.2v.4M102.2 70.6v1.7M102.7 73v.4M107.4 68.5v.5M109 63.5v.4M109.6 67.2v.8M110.3 64v1.1M110.3 70v5.2M113.5 69.3l-23.4 15.6"/>
<path d="M114.3 71.4v5.2M115.1 62.8v.4M115.2 78.5l2.1 23.2M115.3 77.3v.4M115.8 71.4v.5M115.9 69.3v.8M116.4 69.3v.8M117.4 71.2v.5M120.1 76.8v.4M120.4 66v.8M120.8 72.6l19.1 14.1M122.8 66.8v.5"/>
<path d="M126.9 67.8v2.8M127.8 67.1v.4M128.3 70.1v.4M132.3 73.4v11M322.7 72.3l-.2 .7M329.2 78.3v.1M421.8 74.8h5M97.1 89v1.9M98 86.5v.7M100.5 88.1v1.5M101.5 90.5v1.9M101.6 88.5v1"/>
<path d="M103 90.3v1.9M104.2 89.3v1.9M105.7 89.1v1.9M108.5 92.8l-3.8 9.2M109.6 93.2v1.9M110.1 90.6v1.1M113 92.3v1.6M113.9 94.7v1.9M114 92.7v1.1M115.5 94.5v1.9M116.9 93.4v1.9M117.9 83.8v11.4"/>
<path d="M119.4 83.9v11.1M133.1 80.1v1.8M305.4 91.1a6 6 0 0 1 4.7-4.8 18.7 18.7 0 0 1 16.2 1.4 4.2 4.2 0 0 1 2 3.4M306.4 91.3a5.5 5.5 0 0 0 4.3 4.5 16.8 16.8 0 0 0 15-1.5 4 4 0 0 0 1.6-3M307.1 88.7a17 17 0 0 1 14.7-2.5 7.6 7.6 0 0 1 6.1 4.8 5 5 0 0 1-3.7 4.9 18 18 0 0 1-16.7-1.2 3.7 3.7 0 0 1-.4-6zM307.3 88.7a16.7 16.7 0 0 1 14.4-2.4 7.4 7.4 0 0 1 6 4.7 5.2 5.2 0 0 1-4.1 5 17.7 17.7 0 0 1-15.9-1.4 3.6 3.6 0 0 1-.4-5.9zM307.4 88.7a16.6 16.6 0 0 1 14.2-2.3 7.4 7.4 0 0 1 6.1 4.6 5.2 5.2 0 0 1-4.1 5 17.6 17.6 0 0 1-15.9-1.4 3.6 3.6 0 0 1-.3-5.9zM307.6 88.7a16.4 16.4 0 0 1 14.8-2 6 6 0 0 1 5 4.8 6 6 0 0 1-4.8 4.6 16.7 16.7 0 0 1-14.9-1.9 3.4 3.4 0 0 1-.1-5.5zM308.1 95.2a4 4 0 0 1-1.8-6 12.9 12.9 0 0 1 10-3.8 13.9 13.9 0 0 1 10.9 3.5 3.8 3.8 0 0 1-1.2 6l-.4 .3M308.1 95.2a18.3 18.3 0 0 0 17.5 0M308.1 95.2a4 4 0 0 1-2.4-3.8 4 4 0 0 1 2.5-3.7 17.8 17.8 0 0 1 18.1 .6 3.9 3.9 0 0 1-.7 6.9M308.3 91.1l.7 .1 .7-.1"/>
<path d="M308.6 90.9h.8M308.6 89.6l.7 .1 .7-.1M308.9 89.5h.8M309 92.5l.7 .1 .7-.1M309.3 92.4h.8M309.9 88.3l.7 .1 .7-.1M310.2 88.2h.8M310.6 93.7l.7 .2 .7-.2M310.9 93.6h.8M311.1 90.8l.7 .1 .7-.1M311.4 90.7h.8M311.7 92.2l.7 .2 .7-.2"/>
<path d="M311.8 89.3l.7 .2 .7-.2M311.9 87.3l.7 .1 .7-.1M312 92.1h.8M312.1 89.2h.8M312.2 87.1h.8M312.9 94.5l.7 .2 .7-.2M313.2 94.4h.8M313.9 93.2l.7 .1 .7-.1M313.9 90.9l.7 .2 .7-.2M314.2 93h.8M314.2 90.8h.8M314.4 86.7l.7 .2 .7-.2"/>
<path d="M314.6 89.5l.7 .1 .7-.1M314.7 86.6h.8M314.9 89.4h.8M315.5 88.1l.7 .1 .7-.1M315.6 94.9l.7 .2 .7-.2M315.7 92l.7 .2 .7-.2M315.8 88h.8M315.9 94.8h.8M316 91.9h.8M316.6 93.5l.7 .2 .7-.2M316.9 93.4h.8M317 88.2l.1 13.5"/>
<path d="M317.2 86.6l.7 .2 .7-.2M317.3 89.7l.7 .2 .7-.2M317.5 86.5h.8M317.6 89.6h.8M318.3 88.3l.7 .2 .7-.2M318.4 94.8l.7 .1 .7-.1M318.5 91.1l.7 .1 .7-.1M318.6 88.2h.7M318.7 94.6h.7M318.8 91h.8M319.4 93.4l.7 .1 .7-.1M319.7 93.3h.7"/>
<path d="M319.9 87.1l.7 .2 .7-.2M320.2 87h.8M320.4 89.2l.7 .2 .7-.2M320.7 92.1l.7 .2 .7-.2M320.8 89.1h.7M321 92h.8M321.2 90.7l.7 .1 .7-.1M321.5 90.5h.8M322.1 88l.7 .2 .7-.2M322.1 93.5l.7 .1 .7-.1M322.4 87.9h.8M322.4 93.4h.8"/>
<path d="M323.5 89.3l.7 .1 .7-.1M323.5 92.2l.7 .2 .7-.2M323.8 89.2h.8M323.8 92.1h.8M324 90.7l.7 .2 .7-.2M324.3 90.6h.8M5 139.7h5M107.9 134.3l4.1 8.7M119.7 134.6l-4.1 15.6M421.8 139.7h5M116.7 148.9a7.8 7.8 0 0 0-6.5 1.4M116.9 149h.2"/>
<path d="M117.2 149l2.2 1M119.4 150.1l.3 .2M121.8 155.6l.2 .2M138.6 153.7l-18.1 11M99 177.9v9.6M101.7 171.5v.4M102.9 171.9v1.5M103.4 174.1v.4M109.3 165.2v.4M110.6 165.6v4.6M110.6 170.9v5.3M114.3 165.7v5.8"/>
<path d="M114.3 172.1v4.6M115.2 171.8l2 29.6M115.3 178.2v.4M119.8 177.7v.4M126.2 169.2v2.7M127 168.6v.4M127.5 171.4v.4M131.2 174.5v10.4M98.2 189.1v1.8M99 186.8v.6M101.4 188.3v1.4M102.3 190.5v1.8"/>
<path d="M102.4 188.7v1M103.7 190.4v1.8M104.8 189.4v1.8M106.3 189.3v1.8M109.9 193.1v1.8M110.4 190.7v1M113.1 192.3v1.4M114 194.5v1.8M114.1 192.6v1.1M115.4 194.4v1.7M116.8 193.3v1.7M117.7 193.2v1.7"/>
<path d="M117.7 184.3v10.7M119.2 184.4v10.4M132 180.7v1.8M5 204.5h5M243.8 217.4h178v10h-178zM421.8 204.5h5M243.8 227.4h178v14h-178zM243.8 241.4h90v10h-90zM243.8 251.4h30v10h-30zM273.8 251.4h22v10h-22zM295.8 251.4h28v10h-28zM323.8 251.4h28v10h-28z"/>
<path d="M333.8 241.4h20v10h-20zM351.8 251.4h32v10h-32zM353.8 241.4h68v10h-68zM383.8 251.4h38v10h-38zM61.5 269.4v5M112.9 269.4v5M164.4 269.4v5M215.9 269.4v5M243.8 261.4h140v8h-140zM267.4 269.4v5M318.9 269.4v5M370.3 269.4v5"/>
<path d="M383.8 261.4h38v8h-38zM388.8 263.2l4.5 1v2.4l-4.5 1z"/>
<circle cx="398.8" cy="265.4" r="2.2"/>
<circle cx="398.8" cy="265.4" r="1"/>
</g>
<g fill="none" stroke="#000" stroke-width=".31" stroke-dasharray=".4 1.4" stroke-linecap="butt">
<path d="M316.8 53.7v28.6M98.3 73.1v-22M111.4 62.4v-22M115 79.4v-12.6M118.5 80v-22M131.6 69.3v-22M108 86.5v6.9M108 82.6v-7M115 80.1v-12.6M121.9 84.9v6.9M121.9 81v-6.9M99.3 173v-22.2"/>
<path d="M111.6 162.9v-22.2M114.9 168.6v-13.3M115 171.8v-6.6M115 170.1v-13.3M118.3 179.5v-22.2M130.6 169.4v-22.2"/>
</g>
<g fill="none" stroke="#000" stroke-width=".35">
<path d="M243.8 217.4h178v52h-178zM151.8 229.4h92v40h-92z"/>
<circle cx="320.1" cy="31" r="4"/>
<circle cx="318.4" cy="50.2" r=".5"/>
<circle cx="113.5" cy="69.3" r=".5"/>
<circle cx="115.2" cy="78.5" r=".5"/>
<circle cx="120.8" cy="72.6" r=".5"/>
<circle cx="86.7" cy="87.1" r="4"/>
<circle cx="108.5" cy="92.8" r=".5"/>
<circle cx="143.2" cy="89.1" r="4"/>
<circle cx="317" cy="88.2" r=".5"/>
<circle cx="103.2" cy="105.7" r="4"/>
<circle cx="117.7" cy="105.7" r="4"/>
<circle cx="317.2" cy="105.7" r="4"/>
<circle cx="106.2" cy="130.7" r="4"/>
<circle cx="120.7" cy="130.7" r="4"/>
<circle cx="112" cy="143" r=".5"/>
<circle cx="115.6" cy="150.2" r=".5"/>
<circle cx="142" cy="151.6" r="4"/>
<circle cx="115.2" cy="171.8" r=".5"/>
<circle cx="120.5" cy="164.7" r=".5"/>
<circle cx="117.5" cy="205.4" r="4"/>
</g>
<path d="M10 10h411.8v259.4h-411.8z" fill="none" stroke="#000" stroke-width=".7"/>
<path d="M387.8 265.4h6.5" fill="none" stroke="#000" stroke-width=".31" stroke-dasharray="8 1.5 1.5 1.5" stroke-linecap="butt"/>
<path d="M318.1 49.7l.9 .5-.9 .5zM113.2 68.8l.8 .5-.8 .5zM114.9 78l.8 .5-.8 .5zM120.5 72.1l.8 .5-.8 .5zM108.2 92.3l.8 .5-.8 .5zM316.7 87.7l.9 .5-.9 .4zM111.7 142.5l.9 .5-.9 .5zM115.3 149.7l.8 .5-.8 .5zM114.9 171.3l.9 .5-.9 .5zM120.2 164.2l.9 .5-.9 .4z" fill="#000"/>
<text font-size="6.4" x="278.8" y="237.9">CSB3 ENCLOSURE - ASSEMBLY</text>
<text font-size="5" x="341.7" y="249.4">G</text>
<g font-size="4.4">
<text x="27.8" y="20.1">STEP 1: SET SCREWS FROM BELOW, LOCK-IN SUPPORTS, CSB3 BOARD</text>
<text x="261.8" y="20.4">STEP 2: HD34 RECEPTACLE UP INTO THE LID</text>
<text x="318.5" y="32.6">2</text>
<text x="85.2" y="88.7">3</text>
<text x="141.6" y="90.7">8</text>
<text x="101.6" y="107.3">9</text>
<text x="116.1" y="107.3">1</text>
<text x="315.6" y="107.3">4</text>
<text x="72.9" y="119.8">STEP 3: O-RING, LID, LID SCREWS</text>
<text x="103.1" y="132.3">11</text>
<text x="119.1" y="132.3">4</text>
<text x="140.5" y="153.2">2</text>
<text x="114.4" y="207">10</text>
<text x="271.1" y="225.2">ST185 CELICA GT-FOUR - LINK ECU CONVERSION</text>
<text x="268.1" y="249.2">ST185-CSB3-100</text>
</g>
<g font-size="4.2">
<text x="378.4" y="249.1">SEE BOM</text>
<text x="247.3" y="259.1">AS SHOWN</text>
<text x="280.7" y="258.8">mm</text>
<text x="331" y="259.1">2 OF 2</text>
<text x="399.6" y="259.1">DG</text>
</g>
<text font-size="3.9" x="356.5" y="259">2026-11-09</text>
<text font-size="3.6" x="300.9" y="258.7">B (11x17)</text>
<g font-size="3.5">
<text x="34.6" y="8.8">8</text>
<text x="86.1" y="8.8">7</text>
<text x="137.6" y="8.8">6</text>
<text x="189.1" y="8.7">5</text>
<text x="240.5" y="8.8">4</text>
<text x="292" y="8.8">3</text>
<text x="343.5" y="8.8">2</text>
<text x="395" y="8.8">1</text>
<text x="6.2" y="43.7">D</text>
<text x="423" y="43.7">D</text>
<text x="6.3" y="108.5">C</text>
<text x="423.1" y="108.5">C</text>
<text x="6.3" y="173.4">B</text>
<text x="423.1" y="173.4">B</text>
<text x="6.3" y="238.2">A</text>
<text x="423.1" y="238.2">A</text>
<text x="34.6" y="273.2">8</text>
<text x="86.1" y="273.2">7</text>
<text x="137.6" y="273.2">6</text>
<text x="189.1" y="273.1">5</text>
<text x="240.5" y="273.2">4</text>
<text x="292" y="273.2">3</text>
<text x="343.5" y="273.2">2</text>
<text x="395" y="273.2">1</text>
</g>
<g font-size="3.3">
<text x="82.3" y="24.6">EXPLODED TRIMETRIC (NOT TO SCALE)</text>
<text x="276.3" y="24.6">EXPLODED, SEEN FROM BELOW (NOT TO SCALE)</text>
<text x="82.3" y="124.3">EXPLODED TRIMETRIC (NOT TO SCALE)</text>
</g>
<g font-size="3.1">
<text x="153.8" y="234.4">UNLESS OTHERWISE SPECIFIED:</text>
<text x="153.8" y="238.9">DIMENSIONS ARE IN MILLIMETERS</text>
<text x="153.8" y="242.7">TOLERANCES:</text>
<text x="155.7" y="246.6">X</text>
<text x="155.7" y="250.4">X.XX ±0.05</text>
<text x="162.7" y="246.6">±0.5</text>
<text x="175.9" y="246.6">X.X ±0.2</text>
<text x="178.2" y="250.4">ANGLES ±0.5°</text>
<text x="153.8" y="253.9">SURFACE FINISH Ra 3.2 µm</text>
<text x="153.8" y="258">INTERPRET PER ASME Y14.5-2018</text>
</g>
<g font-size="2.8">
<text x="254.1" y="267.3">C:\\projects\\active\\st185-link-ecu-confg\\cad\\enclosures\\csb3\\CSB3_assembly.step</text>
<text x="307.8" y="267.3">i</text>
</g>
<g font-size="2.5">
<text x="244.8" y="220.6">COMPANY / PROJECT</text>
<text x="244.8" y="230.9">TITLE</text>
<text x="244.8" y="244.8">PART / DWG NO.</text>
<text x="334.8" y="244.9">REV</text>
<text x="354.8" y="244.9">MATERIAL</text>
<text x="244.8" y="254.9">SCALE</text>
<text x="274.8" y="254.9">UNITS</text>
<text x="296.8" y="254.9">SIZE</text>
<text x="324.8" y="254.9">SHEET</text>
<text x="352.8" y="254.9">DATE</text>
<text x="384.8" y="254.9">DRAWN</text>
<text x="244.8" y="264.9">SOURCE</text>
<text x="403.5" y="266.3">3RD ANGLE</text>
</g>
</svg>
